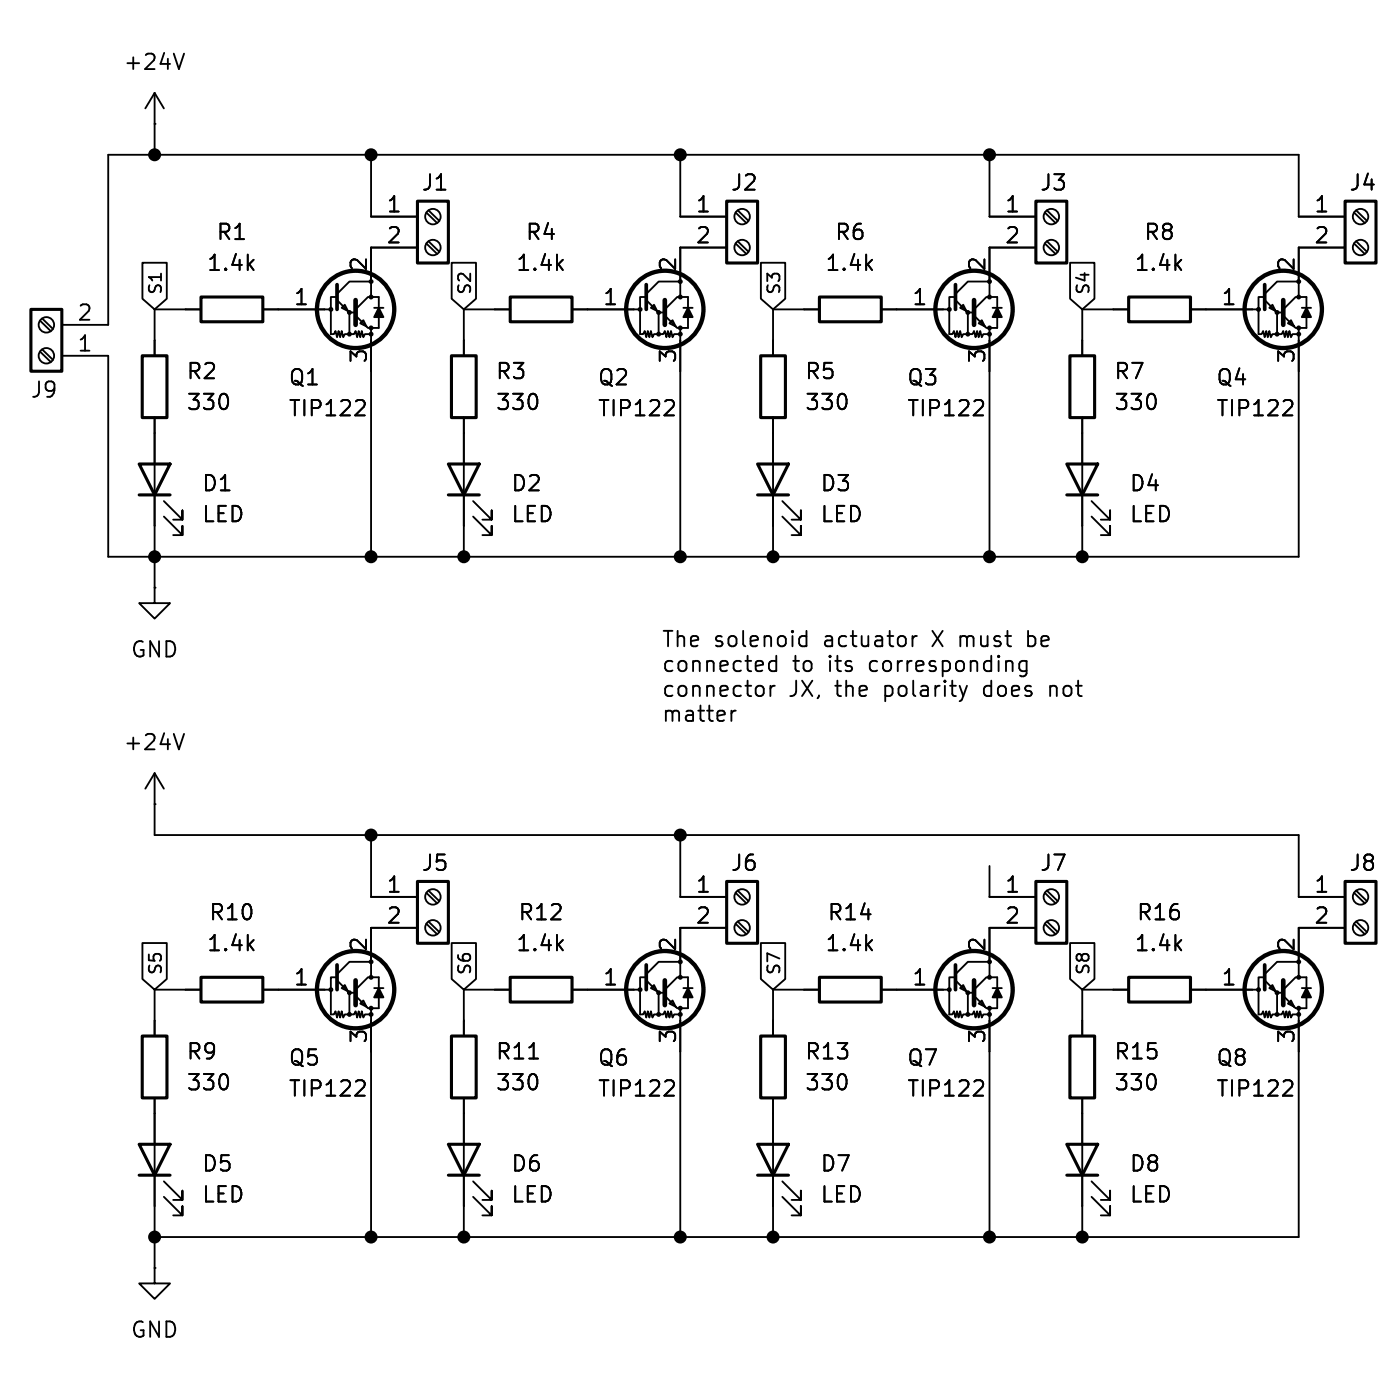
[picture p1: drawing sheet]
<svg xmlns="http://www.w3.org/2000/svg" width="115mm" height="115mm" viewBox="0 0 115 115" stroke-linecap="round" stroke-linejoin="round" font-family="sans-serif">
<g fill="none" stroke="#000" stroke-width=".15">
<path d="M12.7 10.2h.1M12.7 7.6v5.1M12.7 7.6l-.8 1.3M12.7 7.6l.8 1.3M15.1 4.4l-.4 1.3M30.5 12.7v5.1h3.8M35 17.5l.9 .8M35.2 19.8l.9 .9M35.2 17.3l.9 .8M55.9 12.7v5.1h3.8M60.4 17.5l.9 .8M60.6 19.8l.9 .9"/>
<path d="M60.6 17.3l.9 .8M81.3 12.7v5.1h3.8M85.8 17.5l.9 .8M86 19.8l.9 .9M86 17.3l.9 .8M110.5 17.8h-3.8v-5.1h-97.8v14h-3.8M111.2 17.5l.9 .8M111.4 19.8l.9 .9M111.4 17.3l.9 .8M3.3 26.4l.9 .8M3.3 28.9l.9 .8M3.5 26.2l.8 .8"/>
<path d="M3.5 28.7l.8 .9M11.7 21.6h2v2.9l-1 .9-1-.9zM12.7 25.4h3.8M12.7 25.4v3.8M12.7 34.3v14M21.6 25.4h5.5M27.7 24.7l1 1h.5M27.7 24.4h-.5v3h.2l.2-.2 .1 .5 .1-.5 .1 .5 .2-.5 .1 .5 .1-.3h.4M27.7 24.1l1-1h1.8v1.3h-.3l-1 1M28.1 25.3l.2-.3 .3 .5zM28.7 25.7v1.7h.4l.1-.2 .1 .5 .2-.5 .1 .5 .1-.5 .1 .5 .2-.3h.5M29.2 25.9l1 1h.3v.5"/>
<path d="M29.8 32.9a.34 .34 0 0 1 .1 .5l-.7 .7h.8M29.8 26.3l.3 .5-.5-.2zM30.5 27.4v18.3M30.5 24.4h.6v.9M30.7 25.3h.8M31.1 26v.9h-.6M34.3 20.3h-3.8v2.7M35 20l.9 .8M37.1 21.6h2v2.9l-1 .9-1-.9zM38.1 25.4h3.8M38.1 25.4v3.8M38.1 34.3v11.4"/>
<path d="M47 25.4h5.5M53.1 24.7l1 1h.5M53.1 24.4h-.5v3h.2l.2-.2 .1 .5 .1-.5 .1 .5 .2-.5 .1 .5 .1-.3h.4M53.1 24.1l1-1h1.8v1.3h-.3l-1 1M53.5 25.3l.2-.3 .3 .5zM54.1 25.7v1.7h.4l.1-.2 .1 .5 .2-.5 .1 .5 .1-.5 .1 .5 .2-.3h.5M54.6 25.9l1 1h.3v.5M55 26.6l.2-.3 .3 .5zM55.2 32.9a.34 .34 0 0 1 .1 .5l-.7 .7h.8M55.9 27.4v18.3M55.9 24.4h.6v.9M56.1 25.3h.8"/>
<path d="M56.5 26v.9h-.6M59.7 20.3h-3.8v2.7M60.4 20l.9 .8M62.5 21.6h2v2.9l-1 .9-1-.9zM63.5 25.4h3.8M63.5 25.4v3.8M63.5 34.3v11.4M72.4 25.4h5.5M78.5 24.7l1 1h.5M78.5 24.4h-.5v3h.2l.2-.2 .1 .5 .1-.5 .1 .5 .2-.5 .1 .5 .1-.3h.4M78.5 24.1l1-1h1.8v1.3h-.3l-1 1M78.9 25.3l.2-.3 .3 .5z"/>
<path d="M79.5 25.7v1.7h.4l.1-.2 .1 .5 .2-.5 .1 .5 .1-.5 .1 .5 .2-.3h.5M80 25.9l1 1h.3v.5M80.4 26.6l.2-.3 .3 .5zM80.6 32.9a.34 .34 0 0 1 .1 .5l-.7 .7h.8M81.3 24.4h.6v.9M81.3 27.4v18.3M81.5 25.3h.8M81.9 26v.9h-.6M85.1 20.3h-3.8v2.7M85.8 20l.9 .8M87.9 21.6h2v2.9l-1 .9-1-.9zM88.9 25.4h3.8"/>
<path d="M88.9 25.4v3.8M88.9 34.3v11.4M97.8 25.4h5.5M103.9 24.7l1 1h.5M103.9 24.4h-.5v3h.2l.2-.2 .1 .5 .1-.5 .1 .5 .2-.5 .1 .5 .1-.3h.4M103.9 24.1l1-1h1.8v1.3h-.3l-1 1M104.3 25.3l.2-.3 .3 .5zM104.9 25.7v1.7h.4l.1-.2 .1 .5 .2-.5 .1 .5 .1-.5 .1 .5 .2-.3h.5M105.4 25.9l1 1h.3v.5M105.8 26.6l.2-.3 .3 .5zM106 32.9a.34 .34 0 0 1 .1 .5l-.7 .7h.8M106.7 27.4v18.3h-97.8v-16.5h-3.8"/>
<path d="M106.7 24.4h.6v.9M106.9 25.3h.8M107.3 26v.9h-.6M110.5 20.3h-3.8v2.7M111.2 20l.9 .8M12.7 48.3v1.2h1.3l-1.3 1.3-1.3-1.3h1.3M12.7 48.3h.1M13.5 42.4l1.5 1.6v-.8v.8h-.8M13.5 41.2l1.5 1.5v-.8v.8h-.8M38.9 42.4l1.5 1.6v-.8v.8h-.8M38.9 41.2l1.5 1.5v-.8v.8h-.8M60.1 58.4v.8"/>
<path d="M60.4 58.4h-.2l-.1 .2M62.6 56.4l.1 .2v.3l-.1 .2M63.3 56.3v.9M63.6 56.3l-.2 .1-.1 .2M63.8 53.9v1.2M63.8 54.3h-.4l-.2 .2v.4l.1 .2h.1h.4M64.3 42.4l1.5 1.6v-.8v.8h-.8M64.3 41.2l1.5 1.5v-.8v.8h-.8M65.8 53l.1 .1 .3-.1M65.8 52.3l.1-.1 .3 .1M66.2 51.8v1.3M75 52.2v.9"/>
<path d="M75.3 52.2l-.2 .1-.1 .2M79.4 56.3l-.3 .9M84.3 54.3h-.3l-.3 .2v.4l.1 .2h.2h.3M84.3 54.3v1a.34 .34 0 0 1-.5 .2M84.4 51.8v1.3M84.4 53l.2 .1M84.6 52.2l-.2 .1M86.3 56.3v.9M86.4 56.3l-.1 .2M89.7 42.4l1.5 1.6v-.8v.8h-.8M89.7 41.2l1.5 1.5v-.8v.8h-.8M11.7 77.5h2v2.9l-1 .9-1-.9z"/>
<path d="M12.7 66.1h.1M12.7 63.5v5.1h94v5.1h3.8M12.7 63.5l-.8 1.3M12.7 63.5l.8 1.3M15.1 60.3l-.4 1.3M30.5 68.6v5.1h3.8M34.3 76.2h-3.8v2.7M35 75.9l.9 .8M35 73.3l.9 .9M35.2 75.7l.9 .8M35.2 73.2l.9 .8M37.1 77.5h2v2.9l-1 .9-1-.9z"/>
<path d="M55.9 68.6v5.1h3.8M59.7 76.2h-3.8v2.7M60.4 75.9l.9 .8M60.4 73.3l.9 .9M60.6 75.7l.9 .8M60.6 73.2l.9 .8M62.5 77.5h2v2.9l-1 .9-1-.9zM81.3 71.1v2.6h3.8M85.1 76.2h-3.8v2.7M85.8 75.9l.9 .8M85.8 73.3l.9 .9M86 75.7l.9 .8"/>
<path d="M86 73.2l.9 .8M87.9 77.5h2v2.9l-1 .9-1-.9zM110.5 76.2h-3.8v2.7M111.2 75.9l.9 .8M111.2 73.3l.9 .9M111.4 75.7l.9 .8M111.4 73.2l.9 .8M12.7 81.3h3.8M12.7 81.3v3.8M12.7 90.2v14M13.5 98.3l1.5 1.5v-.7v.7h-.8M13.5 97l1.5 1.6v-.8v.8h-.8"/>
<path d="M21.6 81.3h5.5M27.7 80.5l1 1h.5M27.7 80.3h-.5v3h.2l.2-.2 .1 .5 .1-.5 .1 .5 .2-.5 .1 .5 .1-.3h.4M27.7 80l1-1h1.8v1.3h-.3l-1 1M28.1 81.2l.2-.3 .3 .5zM28.7 81.5v1.8h.4l.1-.2 .1 .5 .2-.5 .1 .5 .1-.5 .1 .5 .2-.3h.5M29.2 81.8l1 1h.3v.5M29.8 88.8a.34 .34 0 0 1 .1 .5l-.7 .7h.8M29.8 82.2l.3 .5-.5-.3zM30.5 83.3v18.3M30.5 80.3h.6v.9M30.7 81.2h.8"/>
<path d="M31.1 81.9v.9h-.6M38.1 81.3h3.8M38.1 81.3v3.8M38.1 90.2v11.4M38.9 98.3l1.5 1.5v-.7v.7h-.8M38.9 97l1.5 1.6v-.8v.8h-.8M43.5 87h.7M47 81.3h5.5M53.1 80.5l1 1h.5M53.1 80.3h-.5v3h.2l.2-.2 .1 .5 .1-.5 .1 .5 .2-.5 .1 .5 .1-.3h.4M53.1 80l1-1h1.8v1.3h-.3l-1 1M53.5 81.2l.2-.3 .3 .5z"/>
<path d="M54.1 81.5v1.8h.4l.1-.2 .1 .5 .2-.5 .1 .5 .1-.5 .1 .5 .2-.3h.5M54.6 81.8l1 1h.3v.5M55 82.4l.2-.2 .3 .5zM55.2 88.8a.34 .34 0 0 1 .1 .5l-.7 .7h.8M55.9 80.3h.6v.9M55.9 83.3v18.3M56.1 81.2h.8M56.5 81.9v.9h-.6M63.5 81.3h3.8M63.5 81.3v3.8M63.5 90.2v11.4M64.3 98.3l1.5 1.5v-.7v.7h-.8"/>
<path d="M64.3 97l1.5 1.6v-.8v.8h-.8M72.4 81.3h5.5M78.5 80.5l1 1h.5M78.5 80.3h-.5v3h.2l.2-.2 .1 .5 .1-.5 .1 .5 .2-.5 .1 .5 .1-.3h.4M78.5 80l1-1h1.8v1.3h-.3l-1 1M78.9 81.2l.2-.3 .3 .5zM79.5 81.5v1.8h.4l.1-.2 .1 .5 .2-.5 .1 .5 .1-.5 .1 .5 .2-.3h.5M80 81.8l1 1h.3v.5M80.4 82.4l.2-.2 .3 .5zM80.6 88.8a.34 .34 0 0 1 .1 .5l-.7 .7h.8M81.3 80.3h.6v.9M81.3 83.3v18.3"/>
<path d="M81.5 81.2h.8M81.9 81.9v.9h-.6M88.9 81.3h3.8M88.9 81.3v3.8M88.9 90.2v11.4M89.7 98.3l1.5 1.5v-.7v.7h-.8M89.7 97l1.5 1.6v-.8v.8h-.8M97.8 81.3h5.5M103.9 80.5l1 1h.5M103.9 80.3h-.5v3h.2l.2-.2 .1 .5 .1-.5 .1 .5 .2-.5 .1 .5 .1-.3h.4M103.9 80l1-1h1.8v1.3h-.3l-1 1M104.3 81.2l.2-.3 .3 .5z"/>
<path d="M104.9 81.5v1.8h.4l.1-.2 .1 .5 .2-.5 .1 .5 .1-.5 .1 .5 .2-.3h.5M105.4 81.8l1 1h.3v.5M105.8 82.4l.2-.2 .3 .5zM106 88.8a.34 .34 0 0 1 .1 .5l-.7 .7h.8M106.7 80.3h.6v.9M106.7 83.3v18.3h-94M106.9 81.2h.8M107.3 81.9v.9h-.6M12.7 104.2v1.2h1.3l-1.3 1.3-1.3-1.3h1.3M12.7 104.2h.1"/>
<circle cx="35.6" cy="17.8" r=".63"/>
<circle cx="61" cy="17.8" r=".63"/>
<circle cx="86.4" cy="17.8" r=".63"/>
<circle cx="111.8" cy="17.8" r=".63"/>
<circle cx="3.8" cy="26.7" r=".63"/>
<circle cx="3.8" cy="29.2" r=".63"/>
<circle cx="27.2" cy="25.4" r=".13"/>
<circle cx="28.7" cy="25.7" r=".13"/>
<circle cx="28.7" cy="27.4" r=".13"/>
<circle cx="30.5" cy="27.4" r=".13"/>
<circle cx="30.5" cy="23.1" r=".13"/>
<circle cx="30.5" cy="26.9" r=".13"/>
<circle cx="30.5" cy="24.4" r=".13"/>
<circle cx="35.6" cy="20.3" r=".63"/>
<circle cx="52.6" cy="25.4" r=".13"/>
<circle cx="54.1" cy="27.4" r=".13"/>
<circle cx="54.1" cy="25.7" r=".13"/>
<circle cx="55.9" cy="26.9" r=".13"/>
<circle cx="55.9" cy="24.4" r=".13"/>
<circle cx="55.9" cy="23.1" r=".13"/>
<circle cx="55.9" cy="27.4" r=".13"/>
<circle cx="61" cy="20.3" r=".63"/>
<circle cx="78" cy="25.4" r=".13"/>
<circle cx="79.5" cy="25.7" r=".13"/>
<circle cx="79.5" cy="27.4" r=".13"/>
<circle cx="81.3" cy="23.1" r=".13"/>
<circle cx="81.3" cy="26.9" r=".13"/>
<circle cx="81.3" cy="27.4" r=".13"/>
<circle cx="81.3" cy="24.4" r=".13"/>
<circle cx="86.4" cy="20.3" r=".63"/>
<circle cx="103.4" cy="25.4" r=".13"/>
<circle cx="104.9" cy="25.7" r=".13"/>
<circle cx="104.9" cy="27.4" r=".13"/>
<circle cx="106.7" cy="26.9" r=".13"/>
<circle cx="106.7" cy="24.4" r=".13"/>
<circle cx="106.7" cy="23.1" r=".13"/>
<circle cx="106.7" cy="27.4" r=".13"/>
<circle cx="111.8" cy="20.3" r=".63"/>
<circle cx="30.5" cy="79" r=".13"/>
<circle cx="35.6" cy="73.7" r=".63"/>
<circle cx="35.6" cy="76.2" r=".63"/>
<circle cx="55.9" cy="79" r=".13"/>
<circle cx="61" cy="76.2" r=".63"/>
<circle cx="61" cy="73.7" r=".63"/>
<circle cx="81.3" cy="79" r=".13"/>
<circle cx="86.4" cy="76.2" r=".63"/>
<circle cx="86.4" cy="73.7" r=".63"/>
<circle cx="106.7" cy="79" r=".13"/>
<circle cx="111.8" cy="73.7" r=".63"/>
<circle cx="111.8" cy="76.2" r=".63"/>
<circle cx="27.2" cy="81.3" r=".13"/>
<circle cx="28.7" cy="81.5" r=".13"/>
<circle cx="28.7" cy="83.3" r=".13"/>
<circle cx="30.5" cy="82.8" r=".13"/>
<circle cx="30.5" cy="83.3" r=".13"/>
<circle cx="30.5" cy="80.3" r=".13"/>
<circle cx="52.6" cy="81.3" r=".13"/>
<circle cx="54.1" cy="81.5" r=".13"/>
<circle cx="54.1" cy="83.3" r=".13"/>
<circle cx="55.9" cy="82.8" r=".13"/>
<circle cx="55.9" cy="80.3" r=".13"/>
<circle cx="55.9" cy="83.3" r=".13"/>
<circle cx="78" cy="81.3" r=".13"/>
<circle cx="79.5" cy="81.5" r=".13"/>
<circle cx="79.5" cy="83.3" r=".13"/>
<circle cx="81.3" cy="82.8" r=".13"/>
<circle cx="81.3" cy="80.3" r=".13"/>
<circle cx="81.3" cy="83.3" r=".13"/>
<circle cx="103.4" cy="81.3" r=".13"/>
<circle cx="104.9" cy="81.5" r=".13"/>
<circle cx="104.9" cy="83.3" r=".13"/>
<circle cx="106.7" cy="83.3" r=".13"/>
<circle cx="106.7" cy="82.8" r=".13"/>
<circle cx="106.7" cy="80.3" r=".13"/>
</g>
<path d="M27.7 23.4v2M53.1 23.4v2M78.5 23.4v2M103.9 23.4v2M27.7 79.3v2M53.1 79.3v2M78.5 79.3v2M103.9 79.3v2" fill="none" stroke="#000" stroke-width=".3"/>
<path d="M29.2 24.7v2M54.6 24.7v2M80 24.7v2M105.4 24.7v2M29.2 80.5v2.1M54.6 80.5v2.1M80 80.5v2.1M105.4 80.5v2.1" fill="none" stroke="#000" stroke-width=".38"/>
<g fill="#000" stroke="#000" stroke-width=".15">
<path d="M31.1 25.3l.4 .7h-.8zM56.5 25.3l.4 .7h-.8zM81.9 25.3l.4 .7h-.8zM107.3 25.3l.4 .7h-.8zM31.1 81.2l.4 .7h-.8zM56.5 81.2l.4 .7h-.8zM81.9 81.2l.4 .7h-.8zM107.3 81.2l.4 .7h-.8z"/>
<circle cx="12.7" cy="12.7" r=".46"/>
<circle cx="30.5" cy="12.7" r=".46"/>
<circle cx="55.9" cy="12.7" r=".46"/>
<circle cx="81.3" cy="12.7" r=".46"/>
<circle cx="12.7" cy="45.7" r=".46"/>
<circle cx="30.5" cy="45.7" r=".46"/>
<circle cx="38.1" cy="45.7" r=".46"/>
<circle cx="55.9" cy="45.7" r=".46"/>
<circle cx="63.5" cy="45.7" r=".46"/>
<circle cx="81.3" cy="45.7" r=".46"/>
<circle cx="88.9" cy="45.7" r=".46"/>
<circle cx="30.5" cy="68.6" r=".46"/>
<circle cx="55.9" cy="68.6" r=".46"/>
<circle cx="12.7" cy="101.6" r=".46"/>
<circle cx="30.5" cy="101.6" r=".46"/>
<circle cx="38.1" cy="101.6" r=".46"/>
<circle cx="55.9" cy="101.6" r=".46"/>
<circle cx="63.5" cy="101.6" r=".46"/>
<circle cx="81.3" cy="101.6" r=".46"/>
<circle cx="88.9" cy="101.6" r=".46"/>
</g>
<g fill="none" stroke="#000" stroke-width=".36">
<circle cx="29.2" cy="25.4" r="3.2"/>
<circle cx="54.6" cy="25.4" r="3.2"/>
<circle cx="80" cy="25.4" r="3.2"/>
<circle cx="105.4" cy="25.4" r="3.2"/>
<circle cx="29.2" cy="81.3" r="3.2"/>
<circle cx="54.6" cy="81.3" r="3.2"/>
<circle cx="80" cy="81.3" r="3.2"/>
<circle cx="105.4" cy="81.3" r="3.2"/>
</g>
<g fill="none" stroke="#000" stroke-width=".25">
<path d="M34.3 16.5h2.5v5.1h-2.5zM59.7 16.5h2.5v5.1h-2.5zM85.1 16.5h2.5v5.1h-2.5zM110.5 16.5h2.5v5.1h-2.5zM2.5 25.4h2.6v5.1h-2.6zM11.4 38.1h2.6l-1.3 2.6zM11.7 29.2h2v5.1h-2zM16.5 24.4h5.1v2h-5.1zM36.8 38.1h2.6l-1.3 2.6zM37.1 29.2h2v5.1h-2zM41.9 24.4h5.1v2h-5.1zM62.2 38.1h2.6l-1.3 2.6z"/>
<path d="M62.5 29.2h2v5.1h-2zM67.3 24.4h5.1v2h-5.1zM87.6 38.1h2.6l-1.3 2.6zM87.9 29.2h2v5.1h-2zM92.7 24.4h5.1v2h-5.1zM11.4 40.7h2.6M36.8 40.7h2.6M62.2 40.7h2.6M87.6 40.7h2.6M34.3 72.4h2.5v5.1h-2.5zM59.7 72.4h2.5v5.1h-2.5zM85.1 72.4h2.5v5.1h-2.5z"/>
<path d="M110.5 72.4h2.5v5.1h-2.5zM11.4 94h2.6l-1.3 2.5zM11.4 96.5h2.6M11.7 85.1h2v5.1h-2zM16.5 80.3h5.1v2h-5.1zM36.8 94h2.6l-1.3 2.5zM36.8 96.5h2.6M37.1 85.1h2v5.1h-2zM41.9 80.3h5.1v2h-5.1zM62.2 94h2.6l-1.3 2.5zM62.2 96.5h2.6M62.5 85.1h2v5.1h-2z"/>
<path d="M67.3 80.3h5.1v2h-5.1zM87.6 94h2.6l-1.3 2.5zM87.6 96.5h2.6M87.9 85.1h2v5.1h-2zM92.7 80.3h5.1v2h-5.1z"/>
</g>
<g font-size="1.8">
<text x="10.1" y="6">+24V</text>
<text x="31.7" y="17.5">1</text>
<text x="34.6" y="15.9">J1</text>
<text x="57.1" y="17.5">1</text>
<text x="60" y="15.9">J2</text>
<text x="82.5" y="17.5">1</text>
<text x="85.4" y="15.9">J3</text>
<text x="107.9" y="17.5">1</text>
<text x="110.8" y="15.9">J4</text>
<text x="16.9" y="22.5">1.4k</text>
<text x="17.7" y="19.9">R1</text>
<text x="30.2" y="22.4" transform="rotate(-90 30.2 22.4)">2</text>
<text x="31.7" y="20.1">2</text>
<text x="42.3" y="22.5">1.4k</text>
<text x="43.1" y="19.9">R4</text>
<text x="55.6" y="22.4" transform="rotate(-90 55.6 22.4)">2</text>
<text x="57.1" y="20.1">2</text>
<text x="67.7" y="22.5">1.4k</text>
<text x="68.5" y="19.9">R6</text>
<text x="81" y="22.4" transform="rotate(-90 81 22.4)">2</text>
<text x="82.5" y="20.1">2</text>
<text x="93.1" y="22.5">1.4k</text>
<text x="93.9" y="19.9">R8</text>
<text x="106.4" y="22.4" transform="rotate(-90 106.4 22.4)">2</text>
<text x="107.9" y="20.1">2</text>
<text x="6.3" y="29">1</text>
<text x="6.3" y="26.4">2</text>
<text x="24.1" y="25.2">1</text>
<text x="30.2" y="29.9" transform="rotate(-90 30.2 29.9)">3</text>
<text x="49.5" y="25.2">1</text>
<text x="55.6" y="29.9" transform="rotate(-90 55.6 29.9)">3</text>
<text x="74.9" y="25.2">1</text>
<text x="81" y="29.9" transform="rotate(-90 81 29.9)">3</text>
<text x="100.3" y="25.2">1</text>
<text x="106.4" y="29.9" transform="rotate(-90 106.4 29.9)">3</text>
<text x="2.4" y="32.9">J9</text>
<text x="15.2" y="31.4">R2</text>
<text x="15.2" y="33.9">330</text>
<text x="23.6" y="34.4">TIP122</text>
<text x="23.6" y="31.9">Q1</text>
<text x="40.6" y="31.4">R3</text>
<text x="40.6" y="33.9">330</text>
<text x="49" y="34.4">TIP122</text>
<text x="49" y="31.9">Q2</text>
<text x="66" y="31.4">R5</text>
<text x="66" y="33.9">330</text>
<text x="74.4" y="34.4">TIP122</text>
<text x="74.4" y="31.9">Q3</text>
<text x="91.4" y="31.4">R7</text>
<text x="91.4" y="33.9">330</text>
<text x="99.8" y="34.4">TIP122</text>
<text x="99.8" y="31.9">Q4</text>
<text x="16.5" y="40.6">D1</text>
<text x="41.9" y="40.6">D2</text>
<text x="67.3" y="40.6">D3</text>
<text x="92.7" y="40.6">D4</text>
<text x="16.5" y="43.1">LED</text>
<text x="41.9" y="43.1">LED</text>
<text x="67.3" y="43.1">LED</text>
<text x="92.7" y="43.1">LED</text>
<text x="54.3" y="53.5">The</text>
<text x="58.7" y="53.5">solenoid</text>
<text x="67.8" y="53.5">actuator</text>
<text x="76.9" y="53.5">X must</text>
<text x="85.1" y="53.5">be</text>
<text x="10.7" y="54.2">GND</text>
<text x="54.3" y="55.5">connected</text>
<text x="54.3" y="57.6">connector</text>
<text x="54.3" y="59.6">matter</text>
<text x="64.8" y="57.6">JX,</text>
<text x="65.1" y="55.5">to</text>
<text x="68.2" y="55.5">its</text>
<text x="68.8" y="57.6">the</text>
<text x="71.7" y="55.5">corresponding</text>
<text x="72.9" y="57.6">polarity</text>
<text x="81.3" y="57.6">does</text>
<text x="86.9" y="57.6">not</text>
<text x="10.1" y="61.8">+24V</text>
<text x="34.6" y="71.7">J5</text>
<text x="60" y="71.7">J6</text>
<text x="85.4" y="71.7">J7</text>
<text x="110.8" y="71.7">J8</text>
<text x="17.1" y="75.8">R10</text>
<text x="31.7" y="73.4">1</text>
<text x="31.7" y="76">2</text>
<text x="42.5" y="75.8">R12</text>
<text x="57.1" y="73.4">1</text>
<text x="57.1" y="76">2</text>
<text x="67.9" y="75.8">R14</text>
<text x="82.5" y="73.4">1</text>
<text x="82.5" y="76">2</text>
<text x="93.3" y="75.8">R16</text>
<text x="107.9" y="73.4">1</text>
<text x="107.9" y="76">2</text>
<text x="16.9" y="78.3">1.4k</text>
<text x="24.1" y="81">1</text>
<text x="30.2" y="78.3" transform="rotate(-90 30.2 78.3)">2</text>
<text x="42.3" y="78.3">1.4k</text>
<text x="49.5" y="81">1</text>
<text x="55.6" y="78.3" transform="rotate(-90 55.6 78.3)">2</text>
<text x="67.7" y="78.3">1.4k</text>
<text x="74.9" y="81">1</text>
<text x="81" y="78.3" transform="rotate(-90 81 78.3)">2</text>
<text x="93.1" y="78.3">1.4k</text>
<text x="100.3" y="81">1</text>
<text x="106.4" y="78.3" transform="rotate(-90 106.4 78.3)">2</text>
<text x="15.2" y="87.2">R9</text>
<text x="15.2" y="89.8">330</text>
<text x="23.6" y="87.7">Q5</text>
<text x="30.2" y="85.8" transform="rotate(-90 30.2 85.8)">3</text>
<text x="40.6" y="89.8">330</text>
<text x="40.6" y="87.2">R11</text>
<text x="49" y="87.7">Q6</text>
<text x="55.6" y="85.8" transform="rotate(-90 55.6 85.8)">3</text>
<text x="66" y="89.8">330</text>
<text x="66" y="87.2">R13</text>
<text x="74.4" y="87.7">Q7</text>
<text x="81" y="85.8" transform="rotate(-90 81 85.8)">3</text>
<text x="91.4" y="89.8">330</text>
<text x="91.4" y="87.2">R15</text>
<text x="99.8" y="87.7">Q8</text>
<text x="106.4" y="85.8" transform="rotate(-90 106.4 85.8)">3</text>
<text x="23.6" y="90.3">TIP122</text>
<text x="49" y="90.3">TIP122</text>
<text x="74.4" y="90.3">TIP122</text>
<text x="99.8" y="90.3">TIP122</text>
<text x="16.5" y="96.4">D5</text>
<text x="16.5" y="99">LED</text>
<text x="41.9" y="96.4">D6</text>
<text x="41.9" y="99">LED</text>
<text x="67.3" y="96.4">D7</text>
<text x="67.3" y="99">LED</text>
<text x="92.7" y="96.4">D8</text>
<text x="92.7" y="99">LED</text>
<text x="10.7" y="110.1">GND</text>
</g>
<g font-size="1.4">
<text x="13.5" y="24.3" transform="rotate(-90 13.5 24.3)">S1</text>
<text x="38.9" y="24.3" transform="rotate(-90 38.9 24.3)">S2</text>
<text x="64.3" y="24.3" transform="rotate(-90 64.3 24.3)">S3</text>
<text x="89.7" y="24.3" transform="rotate(-90 89.7 24.3)">S4</text>
<text x="13.5" y="80.2" transform="rotate(-90 13.5 80.2)">S5</text>
<text x="38.9" y="80.2" transform="rotate(-90 38.9 80.2)">S6</text>
<text x="64.3" y="80.2" transform="rotate(-90 64.3 80.2)">S7</text>
<text x="89.7" y="80.2" transform="rotate(-90 89.7 80.2)">S8</text>
</g>
</svg>
